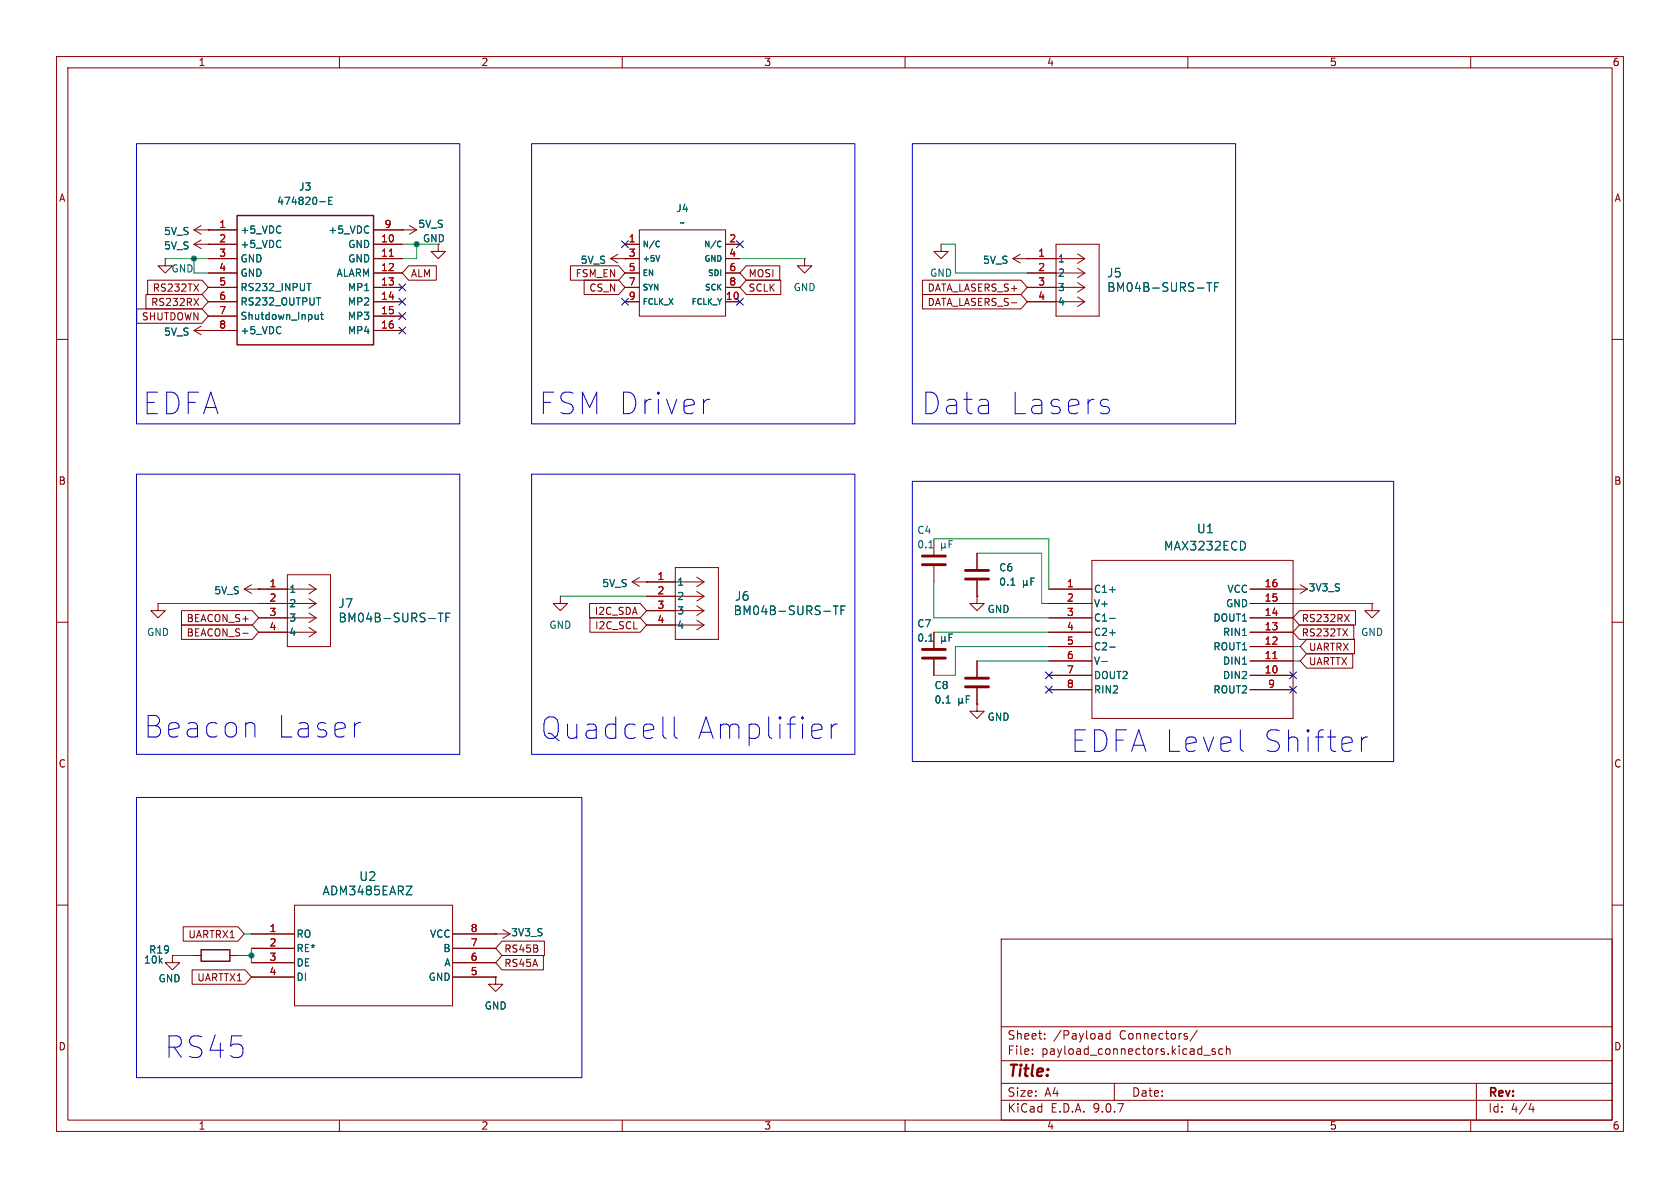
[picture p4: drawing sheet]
<svg xmlns="http://www.w3.org/2000/svg" width="297mm" height="210mm" viewBox="0 0 297 210" stroke-linecap="round" stroke-linejoin="round" font-family="sans-serif">
<g fill="none" stroke="#840000" stroke-width=".18">
<path d="M10 10h277v190h-277zM12 12h273v186h-273zM60 10v2M110 10v2M160 10v2M210 10v2M260 10v2M35.6 39.9l-1.3 .7M72.4 39.9l1.3 .7M24.2 54.6h11.5l1.1 1.3-1.1 1.3h-11.5zM25.8 52.1h9.9l1.1 1.2-1.1 1.3h-9.9zM26.1 49.5h9.6l1.1 1.3-1.1 1.3h-9.6z"/>
<path d="M29.2 45.7v1.3h1.3l-1.3 1.3-1.3-1.3h1.3M29.2 45.7h.1M34.3 52.7l.8 1.3M34.3 43.2h7.6M34.3 40.6h7.6M34.3 58.4h7.6M34.3 58.4l1.3 .8M34.3 43.2l1.3 .7M34.3 40.6l1.3 .8M35.1 52.7l-.8 1.3M35.6 57.7l-1.3 .7M35.6 42.4l-1.3 .8"/>
<path d="M36.8 58.4h.1M36.8 43.2h.1M36.8 40.6h.1M36.8 45.7h5.1M36.8 48.3h5.1M36.8 50.8h5.1M36.8 53.3h5.1M36.8 55.9h5.1M66 43.2h5.1M66 45.7h5.1M66 48.3h5.1M66 50.8h5.1"/>
<path d="M66 53.3h5.1M66 55.9h5.1M66 40.6h7.7M66 58.4h5.1M71.1 40.6h.1M72.2 47h4.9v2.5h-4.9l-1.1-1.2zM73.7 40.6l-1.3 .8M77.5 43.2v1.3h1.2l-1.2 1.2-1.3-1.2h1.3M100.8 47h8.6l1.1 1.3-1.1 1.2h-8.6zM103.3 49.5h6.1l1.1 1.3-1.1 1.3h-6.1zM107.9 45.7h5.1M107.9 45.7l1.3 .8"/>
<path d="M109.2 45l-1.3 .7M110.5 45.7h.1M110.5 43.2h2.5M110.5 48.3h2.5M110.5 50.8h2.5M110.5 53.3h2.5M113 40.6h15.3v15.3h-15.3zM128.3 43.2h2.5M128.3 45.7h2.5M128.3 48.3h2.5M128.3 50.8h2.5M128.3 53.3h2.5"/>
<path d="M131.9 47h6v2.5h-6l-1.1-1.2zM131.9 49.5h6.1v2.6h-6.1l-1.1-1.3zM142.2 45.7v1.3h1.3l-1.3 1.3-1.2-1.3h1.2M142.2 45.7h.1M163.1 52.1h17.4l1.1 1.2-1.1 1.3h-17.4zM163.1 49.5h17.4l1.1 1.3-1.1 1.3h-17.4zM166.4 43.2v1.3h1.2l-1.2 1.2-1.3-1.2h1.3M166.4 43.2h.1M179.1 45.7h12.7M179.1 45.7l1.2 .8M180.3 45l-1.2 .7M181.6 45.7h.1"/>
<path d="M181.6 48.3h10.2M181.6 50.8h10.2M181.6 53.3h10.2M186.7 43.2h7.6v12.7h-7.6zM190.5 44.9l1.3 .8M190.5 47.4l1.3 .9M190.5 50l1.3 .8M190.5 52.5l1.3 .8M191.8 45.7l-1.3 .9M191.8 48.3l-1.3 .8M191.8 50.8l-1.3 .8M191.8 53.3l-1.3 .9"/>
<path d="M10 60h2M285 60h2M165.1 95.3v2.7M172.7 97.8v2.8M193 99.1h35.6v27.9h-35.6zM10 110h2M27.9 106.7v1.3h1.3l-1.3 1.2-1.2-1.2h1.2M27.9 106.7h.1M32.1 107.9h12.5l1.1 1.3-1.1 1.3h-12.5zM32.1 110.5h12.5l1.1 1.3-1.1 1.2h-12.5zM42.9 111.9h1M43.2 104.1h12.7"/>
<path d="M43.2 104.1l1.2 .8M44.4 103.4l-1.2 .7M45.7 104.1h.1M45.7 106.7h10.2M45.7 109.2h10.2M45.7 111.8h10.2M50.8 101.6h7.6v12.7h-7.6zM54.6 103.3l1.3 .8M54.6 105.8l1.3 .9M54.6 108.4l1.3 .8M54.6 110.9l1.3 .9M55.9 104.1l-1.3 .9"/>
<path d="M55.9 106.7l-1.3 .8M55.9 109.2l-1.3 .9M55.9 111.8l-1.3 .8M99.1 105.4v1.3h1.2l-1.2 1.3-1.3-1.3h1.3M99.1 105.4h.1M104.2 106.7h9l1.1 1.3-1.1 1.2h-9zM104.3 109.2h8.9l1.1 1.3-1.1 1.3h-8.9zM111.8 102.9h12.7M111.8 102.9l1.2 .7M113 102.1l-1.2 .8M114.3 102.9h.1M114.3 105.4h10.2"/>
<path d="M114.3 108h10.2M114.3 110.5h10.2M119.4 100.3h7.6v12.7h-7.6zM123.2 102l1.3 .9M123.2 104.6l1.3 .8M123.2 107.1l1.3 .9M123.2 109.6l1.3 .9M124.5 102.9l-1.3 .8M124.5 105.4l-1.3 .9M124.5 108l-1.3 .8M124.5 110.5l-1.3 .8M165.1 100.1v2.8"/>
<path d="M165.1 111.8v2.8M165.1 116.6v2.8M172.7 105.4v1.3h1.3l-1.3 1.3-1.3-1.3h1.3M172.7 105.4h.1M172.7 102.6v2.8M172.7 116.8v2.8M185.4 104.1h7.6M185.4 106.7h7.6M185.4 109.2h7.6M185.4 111.8h7.6M185.4 114.3h7.6M185.4 116.8h7.6"/>
<path d="M185.4 119.4h7.6M221 104.1h10.1M221 106.7h7.6M221 109.2h7.6M221 111.8h7.6M221 114.3h7.6M221 116.8h7.6M221 119.4h7.6M228.6 104.1h.1M229.7 110.5h9.6v2.5h-9.6l-1.1-1.2zM229.7 107.9h9.9v2.6h-9.9l-1.1-1.3zM229.9 103.4l1.2 .7"/>
<path d="M231 115.6h8.1v2.5h-8.1l-1.1-1.3zM231 113h8.5v2.6h-8.5l-1.1-1.3zM231.1 104.1l-1.2 .8M237.7 108.6l.8 1.3M238.5 108.6l-.8 1.3M242.6 106.7v1.3h1.2l-1.2 1.2-1.3-1.2h1.3M242.6 106.7h.1M285 110h2M172.7 124.5v1.2h1.3l-1.3 1.3-1.3-1.3h1.3M172.7 124.5h.1M172.7 121.7v2.8M185.4 121.9h7.6"/>
<path d="M221 121.9h7.6M10 160h2M30.5 168.9v1.3h1.2l-1.2 1.3-1.3-1.3h1.3M30.5 168.9h.1M32.4 163.8h9.7l1.1 1.3-1.1 1.3h-9.7zM34 171.4h9.3l1.1 1.3-1.1 1.3h-9.3zM34.3 168.9h1.3M40.6 168.9h1.3M44.4 165.1h7.7M44.4 167.6h7.7M44.4 170.2h7.7M44.4 172.7h7.7"/>
<path d="M52.1 160h27.9v17.8h-27.9zM80 165.1h10.2M80 167.6h7.6M80 170.2h7.6M80 172.7h7.6M87.6 172.7v1.3h1.3l-1.3 1.3-1.2-1.3h1.2M87.6 172.7h.1M87.6 165.1h.1M88.7 166.4h7.5v2.5h-7.5l-1.1-1.3zM88.7 168.9h7.4v2.6h-7.4l-1.1-1.3zM88.9 164.3l1.3 .8M90.2 165.1l-1.3 .8"/>
<path d="M177 166h108v32h-108zM285 160h2M60 198v2M110 198v2M160 198v2M177 194.5h108M177 191.5h108M177 187.5h108M177 181.5h108M182.5 186.3v.1M182.5 185.5v.1M184.7 183.6v.1"/>
<path d="M184.7 182.8v.1M196.2 182.2v1.5M196.2 182.8l-.4-.1-.3 .3v.4l.2 .2h.5M197 191.5v3M210 198v2M211.7 182.1l-1.3 2M212.8 186.5h1.2M214.8 185.5l-.3-.1-.3 .2 .1 .2 .5 .2v.3h-.6M216.2 185.5l-.5-.1-.2 .3v.4l.1 .2h.6M216.8 185.5l.2-.1 .4 .1 .1 .9M216.8 184.9v1.5M260 198v2"/>
<path d="M261 191.5v6.5M270.7 195l-.4 1.1h.9M271 195.6v1"/>
</g>
<g fill="none" stroke="#006464" stroke-width=".18">
<path d="M56.5 35.7h1M58.1 35.5h.4M58.7 34.9h-.6v1.2h.6M54.3 50.1h.7M56.2 55.6v.9M56.2 56.3l-.1 .2-.3-.1M56.7 55.6h.5M56.9 55.2v1.1l.3 .2M116.4 42.6l.2 .1M116.6 43.5l-.2 .1M116.6 45.2l-.3 1M127.2 42.6l.3 .1"/>
<path d="M127.5 43.5l-.3 .1M213.3 50h.9M213.8 50v1.5M214.7 50.7h.5M215.5 50h-.8v1.5M164.2 96.8h.7M166.5 96v1.3M166.5 96.7l.1 .1h.3l.2-.1M167.1 96v.7M167.1 96.7l.1 .1M167.8 96.2h.4M168.4 95.6h-.6v1.2"/>
<path d="M220 95.9l.2 .4-.2 .7M77.5 108.4h.8M77.9 108.4v1.5M78.8 109.1h.5M79.6 108.4h-.8v1.5M147.3 107.1h.9M147.7 107.1v1.5M148.7 107.8h.5M149.4 107.1h-.7v1.5M164.2 113.4h.7M166.5 113.2l.1 .2h.3l.2-.2M166.5 112.5v1.3"/>
<path d="M167.1 113.2l.1 .2M167.1 112.5v.7M167.8 112.7h.4M168.4 112.1h-.6v1.3M178.7 103.4h.7M180.9 103.3l.2 .1h.3l.1-.1M180.9 102.6v1.3M181.5 103.3l.2 .1M181.5 102.6v.7M182.3 102.8h.4M182.9 102.2h-.6v1.2M194.8 116.9h1"/>
<path d="M196.2 104.2h.9M196.2 109.3h.9M196.2 111.9h.9M196.2 114.4h.9M167.3 124.3h.7M169.5 124.1l.2 .2h.2l.2-.2M169.5 123.4v1.3M170.1 124.1l.2 .2M170.1 123.4v.7M170.8 123.6h.5M171.4 123h-.6v1.3M71.8 156.7h1l-1 1.5h1"/>
</g>
<path d="M68.8 45.3h.7M225 116.4h.8" fill="none" stroke="#a90000" stroke-width=".18"/>
<path d="M41.9 38.1h24.1v22.9h-24.1zM35.6 167.9h5v2h-5z" fill="none" stroke="#840000" stroke-width=".25"/>
<path d="M163.1 98.3h4M163.1 99.8h4M163.1 114.8h4M163.1 116.3h4M170.7 119.9h4.1M170.7 100.8h4.1M170.7 102.4h4.1M170.7 121.4h4.1" fill="none" stroke="#840000" stroke-width=".51"/>
<g fill="none" stroke="#009600" stroke-width=".18">
<path d="M29.2 45.7h7.6M34.3 45.7v2.6h2.5M71.1 43.2h6.4M73.7 43.2v2.5h-2.6M130.8 45.7h11.4M166.4 43.2h2.5v5.1h12.7M165.1 95.3h20.3v8.8M172.7 97.8h11.4v8.9h1.3M27.9 106.7h17.8M99.1 105.4h15.2M165.1 111.8h20.3M165.1 102.9v6.3h20.3"/>
<path d="M172.7 116.8h12.7M185.4 114.3h-16.5v5.1h-3.8M228.6 114.3h1.3M228.6 106.7h14M228.6 116.8h1.3M30.5 168.9h3.8M41.9 168.9h2.5M43.2 165.1h1.2M44.4 167.6v2.6"/>
</g>
<g fill="none" stroke="#000084" stroke-width=".18">
<path d="M70.5 50.2l1.2 1.2M70.5 52.7l1.2 1.2M70.5 55.3l1.2 1.2M70.5 57.8l1.2 1.2M71.7 50.2l-1.2 1.2M71.7 52.7l-1.2 1.2M71.7 55.3l-1.2 1.2M71.7 57.8l-1.2 1.2M109.9 42.6l1.2 1.2M109.9 52.7l1.2 1.2M111.1 42.6l-1.2 1.2M111.1 52.7l-1.2 1.2"/>
<path d="M130.2 42.6l1.2 1.2M130.2 52.7l1.2 1.2M131.4 42.6l-1.2 1.2M131.4 52.7l-1.2 1.2M184.8 118.8l1.2 1.2M186 118.8l-1.2 1.2M228 118.8l1.2 1.2M229.2 118.8l-1.2 1.2M184.8 121.3l1.2 1.2M186 121.3l-1.2 1.2M228 121.3l1.2 1.2M229.2 121.3l-1.2 1.2"/>
</g>
<g fill="none" stroke="#0000c2" stroke-width=".18">
<path d="M24.1 25.4h57.2v49.5h-57.2zM94 25.4h57.1v49.5h-57.1zM161.3 25.4h57.1v49.5h-57.1zM125.1 70.6h.4M196 72l.2 .4-.2 .6M24.1 83.8h57.2v49.6h-57.2zM94 83.8h57.1v49.6h-57.1zM161.3 85.1h85.1v49.5h-85.1zM44.9 127.9l.2 .4v2M119.2 126.7v3.3l.2 .4 .3 .1M147 128v2.5M148 128a.97 .97 0 0 0-1 .7"/>
<path d="M240.7 130.3v2.5M241.8 130.3a.97 .97 0 0 0-1.1 .7M24.1 141h78.8v49.5h-78.8z"/>
</g>
<g fill="#009600" stroke="#009600" stroke-width=".18">
<circle cx="34.3" cy="45.7" r=".46"/>
<circle cx="73.7" cy="43.2" r=".46"/>
<circle cx="44.4" cy="168.9" r=".46"/>
</g>
<g font-size="5.3" fill="#0000c2">
<text x="25.3" y="73.5">EDFA</text>
<text x="95.3" y="73.5">FSM Driver</text>
<text x="162.9" y="73.5">Data</text>
<text x="178.4" y="73.5">Lasers</text>
<text x="25.4" y="130.7">Beacon</text>
<text x="48.7" y="130.7">Laser</text>
<text x="95.6" y="130.9">Quadcell</text>
<text x="123" y="130.9">Amplifier</text>
<text x="189.3" y="133.2">EDFA Level</text>
<text x="222.8" y="133.2">Shifter</text>
<text x="29.1" y="187.3">RS45</text>
</g>
<text font-size="2.8" fill="#840000" x="178" y="190.9">Title:</text>
<g font-size="2.1" fill="#006464">
<text x="195.6" y="49.3">J5</text>
<text x="195.6" y="51.8">BM04B-SURS-TF</text>
<text x="211.5" y="94.5">U1</text>
<text x="205.7" y="97.5">MAX3232ECD</text>
<text x="59.7" y="107.7">J7</text>
<text x="129.9" y="106.4">J6</text>
<text x="59.7" y="110.2">BM04B-SURS-TF</text>
<text x="129.6" y="108.9">BM04B-SURS-TF</text>
<text x="63.4" y="155.9">U2</text>
<text x="56.9" y="158.5">ADM3485EARZ</text>
</g>
<g font-size="2.1" fill="#840000">
<text x="178" y="184">Sheet:</text>
<text x="186.2" y="184">/Payload</text>
<text x="198" y="184">Connectors/</text>
<text x="178" y="186.7">File:</text>
<text x="184.1" y="186.7">payload_connectors.kicad_sch</text>
<text x="178" y="196.9">KiCad</text>
<text x="178" y="194.1">Size:</text>
<text x="184.7" y="194.1">A4</text>
<text x="185.7" y="196.9">E.D.A.</text>
<text x="193.3" y="196.9">9.0.7</text>
<text x="200" y="194.1">Date:</text>
<text x="263" y="194.3">Rev:</text>
<text x="263" y="196.9">Id:</text>
<text x="267.1" y="196.9">4/4</text>
</g>
<g font-size="1.8" fill="#840000">
<text x="35" y="11.9">1</text>
<text x="85" y="11.9">2</text>
<text x="135" y="11.9">3</text>
<text x="185" y="11.9">4</text>
<text x="235" y="11.9">5</text>
<text x="285" y="11.9">6</text>
<text x="10.3" y="35.9">A</text>
<text x="285.3" y="35.9">A</text>
<text x="74.7" y="43">GND</text>
<text x="26.9" y="51.8">RS232TX</text>
<text x="72.5" y="49.2">ALM</text>
<text x="101.7" y="49.2">FSM_EN</text>
<text x="104.1" y="51.8">CS_N</text>
<text x="132.2" y="49.2">MOSI</text>
<text x="132.2" y="51.8">SCLK</text>
<text x="163.9" y="51.8">DATA_LASERS_S+</text>
<text x="25" y="56.8">SHUTDOWN</text>
<text x="26.6" y="54.3">RS232RX</text>
<text x="163.9" y="54.3">DATA_LASERS_S-</text>
<text x="10.3" y="85.9">B</text>
<text x="285.3" y="85.9">B</text>
<text x="32.9" y="110.2">BEACON_S+</text>
<text x="32.9" y="112.7">BEACON_S-</text>
<text x="105" y="108.9">I2C_SDA</text>
<text x="105.1" y="111.4">I2C_SCL</text>
<text x="230" y="112.7">RS232TX</text>
<text x="230" y="110.2">RS232RX</text>
<text x="231.3" y="117.8">UARTTX</text>
<text x="231.3" y="115.3">UARTRX</text>
<text x="10.3" y="135.9">C</text>
<text x="285.3" y="135.9">C</text>
<text x="33.2" y="166.1">UARTRX1</text>
<text x="34.8" y="173.7">UARTTX1</text>
<text x="89.1" y="168.6">RS45B</text>
<text x="89.1" y="171.1">RS45A</text>
<text x="10.3" y="185.9">D</text>
<text x="285.3" y="185.9">D</text>
<text x="35" y="199.9">1</text>
<text x="85" y="199.9">2</text>
<text x="135" y="199.9">3</text>
<text x="185" y="199.9">4</text>
<text x="235" y="199.9">5</text>
<text x="285" y="199.9">6</text>
</g>
<g font-size="1.8" fill="#006464">
<text x="52.8" y="33.9">J3</text>
<text x="28.9" y="41.8">5V_S</text>
<text x="42.4" y="41.5">+5_VDC</text>
<text x="48.9" y="36.4">474820-E</text>
<text x="58" y="41.5">+5_VDC</text>
<text x="73.9" y="40.5">5V_S</text>
<text x="119.5" y="37.7">J4</text>
<text x="120.1" y="40.2">~</text>
<text x="28.9" y="44.3">5V_S</text>
<text x="42.4" y="44">+5_VDC</text>
<text x="42.4" y="46.6">GND</text>
<text x="61.5" y="44">GND</text>
<text x="61.5" y="46.6">GND</text>
<text x="102.6" y="46.8">5V_S</text>
<text x="173.7" y="46.8">5V_S</text>
<text x="186.9" y="46.6">1</text>
<text x="30.2" y="48.4">GND</text>
<text x="42.4" y="49.1">GND</text>
<text x="42.4" y="51.7">RS232_INPUT</text>
<text x="59.4" y="49.1">ALARM</text>
<text x="61.4" y="51.7">MP1</text>
<text x="140.2" y="51.7">GND</text>
<text x="164.3" y="49.1">GND</text>
<text x="186.9" y="49.1">2</text>
<text x="186.9" y="51.7">3</text>
<text x="28.9" y="59.5">5V_S</text>
<text x="42.4" y="54.2">RS232_OUTPUT</text>
<text x="42.4" y="56.7">Shutdown_Input</text>
<text x="42.4" y="59.3">+5_VDC</text>
<text x="61.4" y="54.2">MP2</text>
<text x="61.4" y="56.7">MP3</text>
<text x="61.4" y="59.3">MP4</text>
<text x="186.9" y="54.2">4</text>
<text x="162.1" y="94.6">C4</text>
<text x="162.1" y="97.1">0.1</text>
<text x="176.5" y="101.2">C6</text>
<text x="37.8" y="105.3">5V_S</text>
<text x="51.1" y="105">1</text>
<text x="51.1" y="107.5">2</text>
<text x="106.4" y="104">5V_S</text>
<text x="119.6" y="103.7">1</text>
<text x="119.6" y="106.3">2</text>
<text x="176.5" y="103.7">0.1</text>
<text x="193.3" y="105">C1+</text>
<text x="193.3" y="107.5">V+</text>
<text x="216.7" y="107.5">GND</text>
<text x="216.9" y="105">VCC</text>
<text x="231.2" y="104.7">3V3_S</text>
<text x="25.9" y="112.6">GND</text>
<text x="51.1" y="110.1">3</text>
<text x="51.1" y="112.6">4</text>
<text x="97" y="111.4">GND</text>
<text x="119.6" y="108.8">3</text>
<text x="119.6" y="111.4">4</text>
<text x="162.1" y="111.1">C7</text>
<text x="162.1" y="113.6">0.1</text>
<text x="174.5" y="108.6">GND</text>
<text x="193.3" y="110.1">C1-</text>
<text x="193.3" y="112.6">C2+</text>
<text x="214.4" y="110.1">DOUT1</text>
<text x="216.1" y="112.6">RIN1</text>
<text x="240.5" y="112.6">GND</text>
<text x="193.3" y="115.2">C2-</text>
<text x="193.3" y="117.7">V-</text>
<text x="214.4" y="115.2">ROUT1</text>
<text x="216.1" y="117.7">DIN1</text>
<text x="165.1" y="122">C8</text>
<text x="165.1" y="124.6">0.1</text>
<text x="193.3" y="120.2">DOUT2</text>
<text x="193.3" y="122.8">RIN2</text>
<text x="214.4" y="122.8">ROUT2</text>
<text x="216.1" y="120.2">DIN2</text>
<text x="174.5" y="127.6">GND</text>
<text x="52.3" y="166">RO</text>
<text x="75.9" y="166">VCC</text>
<text x="90.3" y="165.7">3V3_S</text>
<text x="25.4" y="170.5">10k</text>
<text x="26.2" y="168.8">R19</text>
<text x="27.9" y="173.8">GND</text>
<text x="52.3" y="168.5">RE*</text>
<text x="52.3" y="171">DE</text>
<text x="52.3" y="173.6">DI</text>
<text x="75.7" y="173.6">GND</text>
<text x="78.3" y="168.5">B</text>
<text x="78.5" y="171">A</text>
<text x="85.6" y="178.7">GND</text>
</g>
<g font-size="1.8" fill="#a90000">
<text x="38.7" y="40.4">1</text>
<text x="67.9" y="40.4">9</text>
<text x="38.7" y="42.9">2</text>
<text x="38.7" y="45.5">3</text>
<text x="67.3" y="42.9">10</text>
<text x="67.3" y="45.5">11</text>
<text x="111.1" y="42.9">1</text>
<text x="111.1" y="45.5">3</text>
<text x="128.8" y="42.9">2</text>
<text x="128.8" y="45.5">4</text>
<text x="183.4" y="45.5">1</text>
<text x="38.7" y="48">4</text>
<text x="38.7" y="50.5">5</text>
<text x="38.7" y="53.1">6</text>
<text x="67.3" y="48">12</text>
<text x="67.3" y="50.5">13</text>
<text x="67.3" y="53.1">14</text>
<text x="111.1" y="48">5</text>
<text x="111.1" y="50.5">7</text>
<text x="111.1" y="53.1">9</text>
<text x="128.2" y="53.1">10</text>
<text x="128.8" y="48">6</text>
<text x="128.8" y="50.5">8</text>
<text x="183.4" y="48">2</text>
<text x="183.4" y="50.5">3</text>
<text x="183.4" y="53.1">4</text>
<text x="38.7" y="55.6">7</text>
<text x="38.7" y="58.2">8</text>
<text x="67.3" y="55.6">15</text>
<text x="67.3" y="58.2">16</text>
<text x="47.6" y="103.9">1</text>
<text x="47.6" y="106.4">2</text>
<text x="116.1" y="102.6">1</text>
<text x="116.1" y="105.2">2</text>
<text x="116.1" y="107.7">3</text>
<text x="188.5" y="103.9">1</text>
<text x="188.5" y="106.4">2</text>
<text x="223.5" y="103.9">16</text>
<text x="223.5" y="106.4">15</text>
<text x="47.6" y="109">3</text>
<text x="47.6" y="111.5">4</text>
<text x="116.1" y="110.2">4</text>
<text x="188.5" y="109">3</text>
<text x="188.5" y="111.5">4</text>
<text x="223.5" y="109">14</text>
<text x="223.5" y="111.5">13</text>
<text x="188.5" y="114">5</text>
<text x="188.5" y="116.6">6</text>
<text x="188.5" y="119.1">7</text>
<text x="223.5" y="114">12</text>
<text x="223.5" y="116.6">11</text>
<text x="223.5" y="119.1">10</text>
<text x="188.5" y="121.7">8</text>
<text x="224.1" y="121.7">9</text>
<text x="47.6" y="164.8">1</text>
<text x="47.6" y="167.4">2</text>
<text x="83.1" y="164.8">8</text>
<text x="83.1" y="167.4">7</text>
<text x="47.6" y="169.9">3</text>
<text x="47.6" y="172.5">4</text>
<text x="83.1" y="169.9">6</text>
<text x="83.1" y="172.5">5</text>
</g>
<g font-size="1.4" fill="#006464">
<text x="113.5" y="43.9">N/C</text>
<text x="113.5" y="46.5">+5V</text>
<text x="124.4" y="43.9">N/C</text>
<text x="124.4" y="46.5">GND</text>
<text x="113.5" y="49">EN</text>
<text x="113.5" y="51.5">SYN</text>
<text x="124.5" y="51.5">SCK</text>
<text x="125" y="49">SDI</text>
<text x="113.5" y="54.1">FCLK_X</text>
<text x="122.1" y="54.1">FCLK_Y</text>
</g>
</svg>
